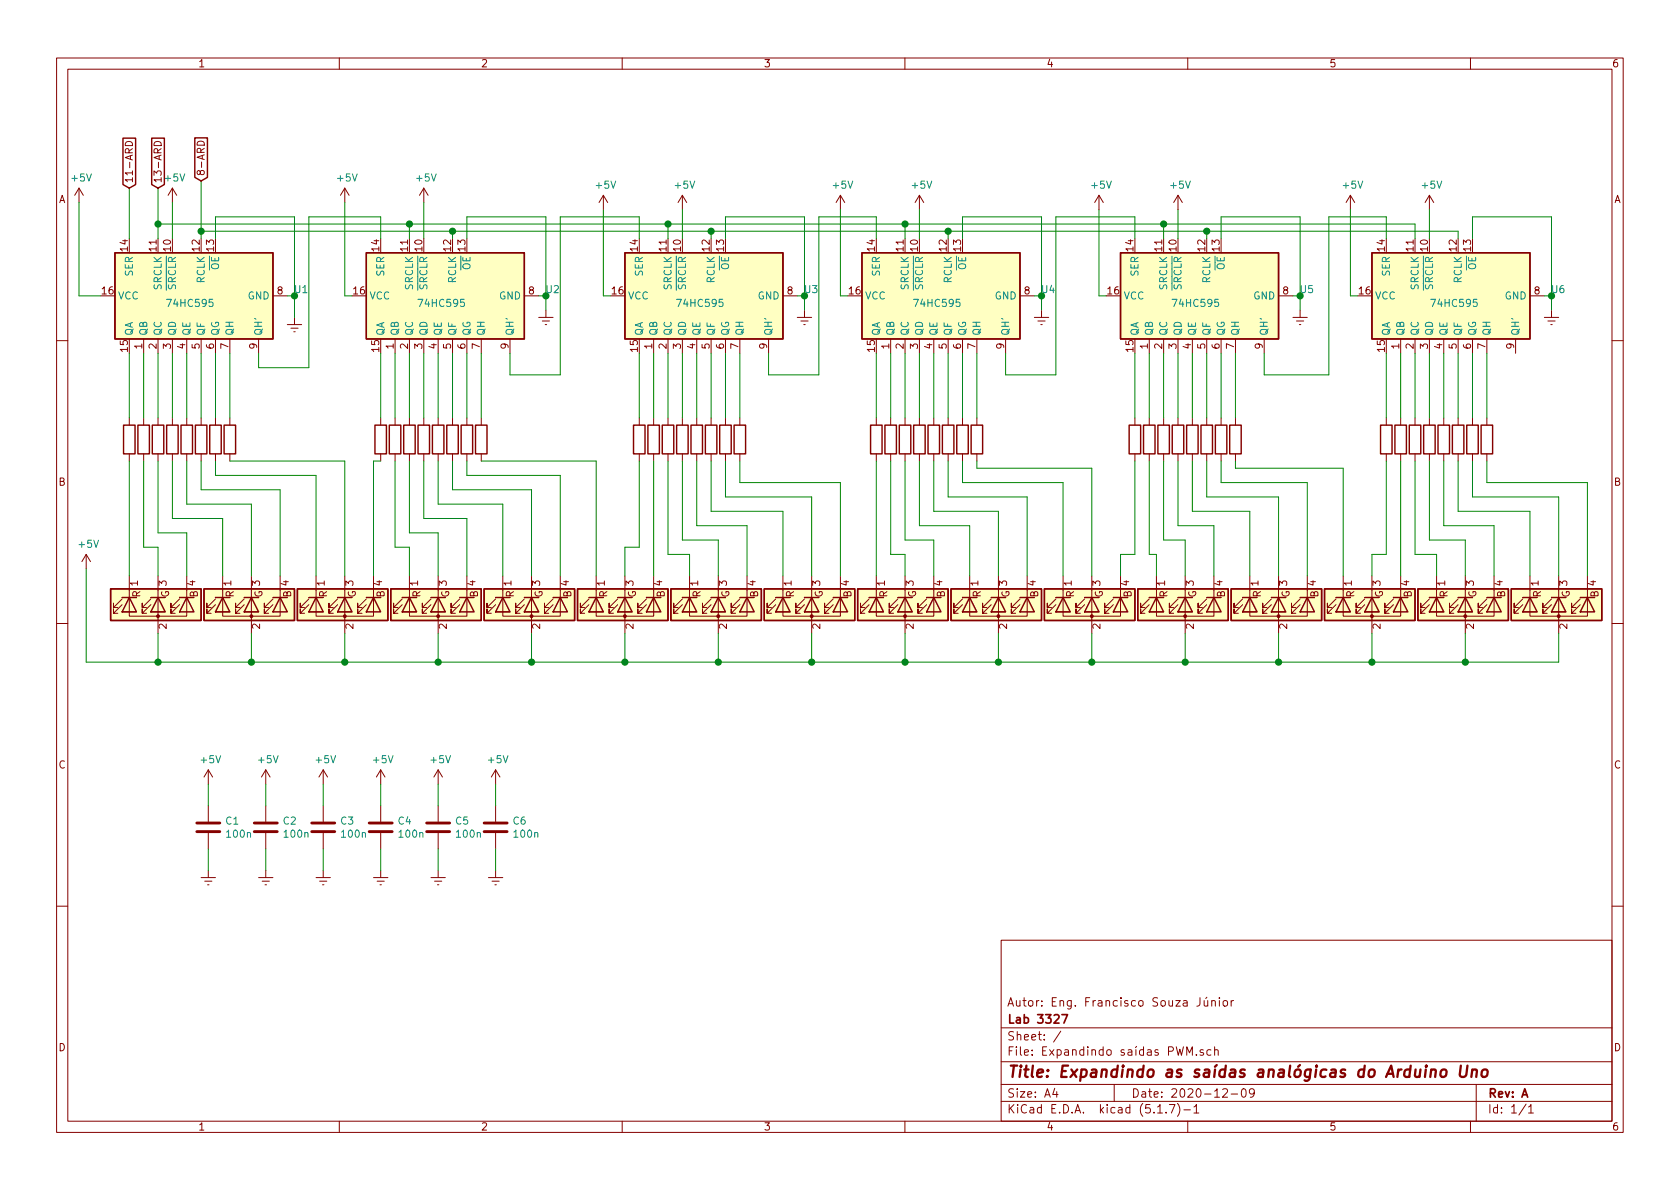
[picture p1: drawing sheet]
<svg xmlns="http://www.w3.org/2000/svg" width="297mm" height="210mm" viewBox="0 0 297 210" stroke-linecap="round" stroke-linejoin="round" font-family="sans-serif">
<g fill="none" stroke="#840000" stroke-width=".18">
<path d="M10 10.3h277v189.9h-277zM12 12.2h273v186.1h-273zM60 10.3v1.9M110 10.3v1.9M160 10.3v1.9M210 10.3v1.9M260 10.3v1.9M14 33.3l-.8 1.2M14 33.3v2.5M14 33.3l.7 1.2M22.3 25.1a.66 .66 0 0 1 .8 0 .66 .66 0 0 1 .3 .6h-1.3zM27.4 25.1a.66 .66 0 0 1 .8 0 .66 .66 0 0 1 .3 .6h-1.3z"/>
<path d="M30.5 33.3v2.5M30.5 33.3l-.8 1.2M30.5 33.3l.7 1.2M35 25.1a.67 .67 0 0 1 .8-.1 .67 .67 0 0 1 .3 .7h-1.3zM61 33.3v2.5M61 33.3l-.8 1.2M61 33.3l.7 1.2M74.9 33.3l-.7 1.2M74.9 33.3v2.5M74.9 33.3l.8 1.2M106.7 34.5l-.8 1.3M106.7 34.5v2.6"/>
<path d="M106.7 34.5l.7 1.3M120.6 34.5l-.7 1.3M120.6 34.5v2.6M120.6 34.5l.8 1.3M148.6 34.5v2.6M148.6 34.5l-.8 1.3M148.6 34.5l.8 1.3M162.6 34.5l-.8 1.3M162.6 34.5v2.6M162.6 34.5l.7 1.3M194.3 34.5l-.8 1.3M194.3 34.5v2.6"/>
<path d="M194.3 34.5l.8 1.3M208.3 34.5l-.8 1.3M208.3 34.5v2.6M208.3 34.5l.7 1.3M238.8 34.5l-.8 1.3M238.8 34.5v2.6M238.8 34.5l.7 1.3M252.7 34.5l-.7 1.3M252.7 34.5v2.6M252.7 34.5l.8 1.3M25.4 59.9v2.6M27.9 59.9v2.6"/>
<path d="M30.5 59.9v2.6M33 59.9v2.6M35.6 59.9v2.6M38.1 59.9v2.6M40.6 59.9v2.6M45.7 59.9v2.6M48.3 52.3h2.5M50.8 57.4h2.5M51.4 58h1.3M51.9 58.7h.3M52.1 56.1v1.3M69.8 59.9v2.6"/>
<path d="M72.4 59.9v2.6M74.9 59.9v2.6M77.5 59.9v2.6M80 59.9v2.6M82.5 59.9v2.6M85.1 59.9v2.6M90.2 59.9v2.6M92.7 52.3h2.5M95.2 56.1h2.6M95.9 56.8h1.3M96.4 57.4h.2M96.5 54.9v1.2"/>
<path d="M115.6 59.9v2.6M118.1 59.9v2.6M120.6 59.9v2.6M123.2 59.9v2.6M125.7 59.9v2.6M128.3 59.9v2.6M130.8 59.9v2.6M135.9 59.9v2.6M138.4 52.3h2.6M141 56.1h2.5M141.6 56.8h1.3M142.1 57.4h.3"/>
<path d="M142.2 54.9v1.2M157.5 59.9v2.6M160 59.9v2.6M162.6 59.9v2.6M165.1 59.9v2.6M167.6 59.9v2.6M170.2 59.9v2.6M172.7 59.9v2.6M177.8 59.9v2.6M180.3 52.3h2.6M182.9 56.1h2.5M183.5 56.8h1.3"/>
<path d="M184 57.4h.3M184.1 54.9v1.2M203.2 59.9v2.6M205.7 59.9v2.6M208.3 59.9v2.6M210.8 59.9v2.6M213.4 59.9v2.6M215.9 59.9v2.6M218.4 59.9v2.6M223.5 59.9v2.6M226.1 52.3h2.5M228.6 56.1h2.5"/>
<path d="M229.2 56.8h1.3M229.7 57.4h.3M229.9 54.9v1.2M247.6 59.9v2.6M250.2 59.9v2.6M252.7 59.9v2.6M255.3 59.9v2.6M257.8 59.9v2.6M260.3 59.9v2.6M262.9 59.9v2.6M268 59.9v2.6M270.5 52.3h2.5"/>
<path d="M273 56.1h2.6M273.7 56.8h1.3M274.2 57.4h.2M274.3 54.9v1.2M10 60.2h2M22.9 73.9v1.3M25.4 73.9v1.3M27.9 73.9v1.3M30.5 73.9v1.3M33 73.9v1.3M35.6 73.9v1.3M38.1 73.9v1.3"/>
<path d="M40.6 73.9v1.3M67.3 73.9v1.3M69.8 73.9v1.3M72.4 73.9v1.3M74.9 73.9v1.3M77.5 73.9v1.3M80 73.9v1.3M82.5 73.9v1.3M85.1 73.9v1.3M113 73.9v1.3M115.6 73.9v1.3M118.1 73.9v1.3"/>
<path d="M120.6 73.9v1.3M123.2 73.9v1.3M125.7 73.9v1.3M128.3 73.9v1.3M130.8 73.9v1.3M154.9 73.9v1.3M157.5 73.9v1.3M160 73.9v1.3M162.6 73.9v1.3M165.1 73.9v1.3M167.6 73.9v1.3M170.2 73.9v1.3"/>
<path d="M172.7 73.9v1.3M200.7 73.9v1.3M203.2 73.9v1.3M205.7 73.9v1.3M208.3 73.9v1.3M210.8 73.9v1.3M213.4 73.9v1.3M215.9 73.9v1.3M218.4 73.9v1.3M245.1 73.9v1.3M247.6 73.9v1.3M250.2 73.9v1.3"/>
<path d="M252.7 73.9v1.3M255.3 73.9v1.3M257.8 73.9v1.3M260.3 73.9v1.3M262.9 73.9v1.3M285 60.2h2M15.2 98l-.7 1.3M15.2 98v2.6M15.2 98l.8 1.3M22.9 80.3v1.2M25.4 80.3v1.2M27.9 80.3v1.2"/>
<path d="M30.5 80.3v1.2M33 80.3v1.2M35.6 80.3v1.2M38.1 80.3v1.2M40.6 80.3v1.2M67.3 80.3v1.2M69.8 80.3v1.2M72.4 80.3v1.2M74.9 80.3v1.2M77.5 80.3v1.2M80 80.3v1.2M82.5 80.3v1.2"/>
<path d="M85.1 80.3v1.2M113 80.3v1.2M115.6 80.3v1.2M118.1 80.3v1.2M120.6 80.3v1.2M123.2 80.3v1.2M125.7 80.3v1.2M128.3 80.3v1.2M130.8 80.3v1.2M154.9 80.3v1.2M157.5 80.3v1.2M160 80.3v1.2"/>
<path d="M162.6 80.3v1.2M165.1 80.3v1.2M167.6 80.3v1.2M170.2 80.3v1.2M172.7 80.3v1.2M200.7 80.3v1.2M203.2 80.3v1.2M205.7 80.3v1.2M208.3 80.3v1.2M210.8 80.3v1.2M213.4 80.3v1.2M215.9 80.3v1.2"/>
<path d="M218.4 80.3v1.2M245.1 80.3v1.2M247.6 80.3v1.2M250.2 80.3v1.2M252.7 80.3v1.2M255.3 80.3v1.2M257.8 80.3v1.2M260.3 80.3v1.2M262.9 80.3v1.2M10 110.3h2M21.6 108.2h2.5zM21.6 108.2h.1"/>
<path d="M21.6 105.7h2.5M21.6 105.9l-1.5 1.5v-.7v.7h.7M21.6 106.9l-1.5 1.6v-.8v.8h.7M22.9 101.8v7.2h10.1v-7.2M26.7 108.2h2.5zM26.7 108.2h.1M26.7 105.7h2.5M26.7 105.9l-1.6 1.5v-.7v.7h.8M26.7 106.9l-1.6 1.6v-.8v.8h.8M27.9 101.8v10.2M31.7 105.9l-1.5 1.5v-.7v.7h.8M31.7 106.9l-1.5 1.6v-.8v.8h.8"/>
<path d="M38.1 108.2h2.5zM38.1 108.2h.1M38.1 105.7h2.5M38.1 105.9l-1.5 1.5v-.7v.7h.7M38.1 106.9l-1.5 1.6v-.8v.8h.7M39.4 101.8v7.2h10.1v-7.2M43.2 108.2h2.5zM43.2 108.2h.1M43.2 105.7h2.5M43.2 105.9l-1.5 1.5v-.7v.7h.7M43.2 106.9l-1.5 1.6v-.8v.8h.7M44.4 101.8v10.2"/>
<path d="M48.3 105.9l-1.6 1.5v-.7v.7h.8M48.3 106.9l-1.6 1.6v-.8v.8h.8M54.6 108.2h2.5zM54.6 108.2h.1M54.6 105.7h2.5M54.6 105.9l-1.5 1.5v-.7v.7h.7M54.6 106.9l-1.5 1.6v-.8v.8h.7M55.9 101.8v7.2h10.1v-7.2M59.7 108.2h2.5zM59.7 108.2h.1M59.7 105.7h2.5M59.7 105.9l-1.5 1.5v-.7v.7h.7"/>
<path d="M59.7 106.9l-1.5 1.6v-.8v.8h.7M61 101.8v10.2M64.8 105.9l-1.6 1.5v-.7v.7h.8M64.8 106.9l-1.6 1.6v-.8v.8h.8M71.1 108.2h2.6zM71.1 108.2h.1M71.1 105.7h2.6M71.1 105.9l-1.5 1.5v-.7v.7h.8M71.1 106.9l-1.5 1.6v-.8v.8h.8M72.4 101.8v7.2h10.1v-7.2M76.2 108.2h2.5zM76.2 108.2h.1"/>
<path d="M76.2 105.7h2.5M76.2 105.9l-1.5 1.5v-.7v.7h.7M76.2 106.9l-1.5 1.6v-.8v.8h.7M77.5 101.8v10.2M81.3 105.9l-1.5 1.5v-.7v.7h.7M81.3 106.9l-1.5 1.6v-.8v.8h.7M87.6 108.2h2.6zM87.6 108.2h.1M87.6 105.7h2.6M87.6 105.9l-1.5 1.5v-.7v.7h.8M87.6 106.9l-1.5 1.6v-.8v.8h.8M88.9 101.8v7.2h10.2v-7.2"/>
<path d="M92.7 108.2h2.5zM92.7 108.2h.1M92.7 105.7h2.5M92.7 105.9l-1.5 1.5v-.7v.7h.7M92.7 106.9l-1.5 1.6v-.8v.8h.7M94 101.8v10.2M97.8 105.9l-1.5 1.5v-.7v.7h.7M97.8 106.9l-1.5 1.6v-.8v.8h.7M104.1 108.2h2.6zM104.1 108.2h.1M104.1 105.7h2.6M104.1 105.9l-1.5 1.5v-.7v.7h.8"/>
<path d="M104.1 106.9l-1.5 1.6v-.8v.8h.8M105.4 101.8v7.2h10.2v-7.2M109.2 108.2h2.6zM109.2 108.2h.1M109.2 105.7h2.6M109.2 105.9l-1.5 1.5v-.7v.7h.8M109.2 106.9l-1.5 1.6v-.8v.8h.8M110.5 101.8v10.2M114.3 105.9l-1.5 1.5v-.7v.7h.7M114.3 106.9l-1.5 1.6v-.8v.8h.7M120.6 108.2h2.6zM120.6 108.2h.1"/>
<path d="M120.6 105.7h2.6M120.6 105.9l-1.5 1.5v-.7v.7h.8M120.6 106.9l-1.5 1.6v-.8v.8h.8M121.9 101.8v7.2h10.2v-7.2M125.7 108.2h2.6zM125.7 108.2h.1M125.7 105.7h2.6M125.7 105.9l-1.5 1.5v-.7v.7h.8M125.7 106.9l-1.5 1.6v-.8v.8h.8M127 101.8v10.2M130.8 105.9l-1.5 1.5v-.7v.7h.7M130.8 106.9l-1.5 1.6v-.8v.8h.7"/>
<path d="M137.2 108.2h2.5zM137.2 108.2h.1M137.2 105.7h2.5M137.2 105.9l-1.6 1.5v-.7v.7h.8M137.2 106.9l-1.6 1.6v-.8v.8h.8M138.4 101.8v7.2h10.2v-7.2M142.2 108.2h2.6zM142.2 108.2h.1M142.2 105.7h2.6M142.2 105.9l-1.5 1.5v-.7v.7h.8M142.2 106.9l-1.5 1.6v-.8v.8h.8M143.5 101.8v10.2"/>
<path d="M147.3 105.9l-1.5 1.5v-.7v.7h.8M147.3 106.9l-1.5 1.6v-.8v.8h.8M153.7 108.2h2.5zM153.7 108.2h.1M153.7 105.7h2.5M153.7 105.9l-1.6 1.5v-.7v.7h.8M153.7 106.9l-1.6 1.6v-.8v.8h.8M154.9 101.8v7.2h10.2v-7.2M158.7 108.2h2.6zM158.7 108.2h.1M158.7 105.7h2.6M158.7 105.9l-1.5 1.5v-.7v.7h.8"/>
<path d="M158.7 106.9l-1.5 1.6v-.8v.8h.8M160 101.8v10.2M163.8 105.9l-1.5 1.5v-.7v.7h.8M163.8 106.9l-1.5 1.6v-.8v.8h.8M170.2 108.2h2.5zM170.2 108.2h.1M170.2 105.7h2.5M170.2 105.9l-1.5 1.5v-.7v.7h.7M170.2 106.9l-1.5 1.6v-.8v.8h.7M171.4 101.8v7.2h10.2v-7.2M175.3 108.2h2.5zM175.3 108.2h.1"/>
<path d="M175.3 105.7h2.5M175.3 105.9l-1.6 1.5v-.7v.7h.8M175.3 106.9l-1.6 1.6v-.8v.8h.8M176.5 101.8v10.2M180.3 105.9l-1.5 1.5v-.7v.7h.8M180.3 106.9l-1.5 1.6v-.8v.8h.8M186.7 108.2h2.5zM186.7 108.2h.1M186.7 105.7h2.5M186.7 105.9l-1.5 1.5v-.7v.7h.7M186.7 106.9l-1.5 1.6v-.8v.8h.7M188 101.8v7.2h10.1v-7.2"/>
<path d="M191.8 108.2h2.5zM191.8 108.2h.1M191.8 105.7h2.5M191.8 105.9l-1.6 1.5v-.7v.7h.8M191.8 106.9l-1.6 1.6v-.8v.8h.8M193 101.8v10.2M196.8 105.9l-1.5 1.5v-.7v.7h.8M196.8 106.9l-1.5 1.6v-.8v.8h.8M203.2 108.2h2.5zM203.2 108.2h.1M203.2 105.7h2.5M203.2 105.9l-1.5 1.5v-.7v.7h.7"/>
<path d="M203.2 106.9l-1.5 1.6v-.8v.8h.7M204.5 101.8v7.2h10.1v-7.2M208.3 108.2h2.5zM208.3 108.2h.1M208.3 105.7h2.5M208.3 105.9l-1.5 1.5v-.7v.7h.7M208.3 106.9l-1.5 1.6v-.8v.8h.7M209.5 101.8v10.2M213.4 105.9l-1.6 1.5v-.7v.7h.8M213.4 106.9l-1.6 1.6v-.8v.8h.8M219.7 108.2h2.5zM219.7 108.2h.1"/>
<path d="M219.7 105.7h2.5M219.7 105.9l-1.5 1.5v-.7v.7h.7M219.7 106.9l-1.5 1.6v-.8v.8h.7M221 101.8v7.2h10.1v-7.2M224.8 108.2h2.5zM224.8 108.2h.1M224.8 105.7h2.5M224.8 105.9l-1.5 1.5v-.7v.7h.7M224.8 106.9l-1.5 1.6v-.8v.8h.7M226.1 101.8v10.2M229.9 105.9l-1.6 1.5v-.7v.7h.8M229.9 106.9l-1.6 1.6v-.8v.8h.8"/>
<path d="M236.2 108.2h2.6zM236.2 108.2h.1M236.2 105.7h2.6M236.2 105.9l-1.5 1.5v-.7v.7h.8M236.2 106.9l-1.5 1.6v-.8v.8h.8M237.5 101.8v7.2h10.1v-7.2M241.3 108.2h2.5zM241.3 108.2h.1M241.3 105.7h2.5M241.3 105.9l-1.5 1.5v-.7v.7h.7M241.3 106.9l-1.5 1.6v-.8v.8h.7M242.6 101.8v10.2"/>
<path d="M246.4 105.9l-1.5 1.5v-.7v.7h.7M246.4 106.9l-1.5 1.6v-.8v.8h.7M252.7 108.2h2.6zM252.7 108.2h.1M252.7 105.7h2.6M252.7 105.9l-1.5 1.5v-.7v.7h.8M252.7 106.9l-1.5 1.6v-.8v.8h.8M254 101.8v7.2h10.2v-7.2M257.8 108.2h2.5zM257.8 108.2h.1M257.8 105.7h2.5M257.8 105.9l-1.5 1.5v-.7v.7h.7"/>
<path d="M257.8 106.9l-1.5 1.6v-.8v.8h.7M259.1 101.8v10.2M262.9 105.9l-1.5 1.5v-.7v.7h.7M262.9 106.9l-1.5 1.6v-.8v.8h.7M269.2 108.2h2.6zM269.2 108.2h.1M269.2 105.7h2.6M269.2 105.9l-1.5 1.5v-.7v.7h.8M269.2 106.9l-1.5 1.6v-.8v.8h.8M270.5 101.8v7.2h10.2v-7.2M274.3 108.2h2.6zM274.3 108.2h.1"/>
<path d="M274.3 105.7h2.6M274.3 105.9l-1.5 1.5v-.7v.7h.8M274.3 106.9l-1.5 1.6v-.8v.8h.8M275.6 101.8v10.2M279.4 105.9l-1.5 1.5v-.7v.7h.7M279.4 106.9l-1.5 1.6v-.8v.8h.7M285 110.3h2M36.8 136.1v2.6M36.8 136.1l-.7 1.3M36.8 136.1l.8 1.3M47 136.1v2.6M47 136.1l-.8 1.3"/>
<path d="M47 136.1l.8 1.3M57.1 136.1l-.7 1.3M57.1 136.1v2.6M57.1 136.1l.8 1.3M67.3 136.1l-.8 1.3M67.3 136.1v2.6M67.3 136.1l.8 1.3M77.5 136.1l-.8 1.3M77.5 136.1v2.6M77.5 136.1l.7 1.3M87.6 136.1l-.7 1.3M87.6 136.1v2.6"/>
<path d="M87.6 136.1l.8 1.3M35.6 155.2h2.5M36.2 155.8h1.3M36.7 156.5h.3M36.8 142.5v2.8M36.8 147.3v2.8M36.8 153.9v1.3M45.7 155.2h2.6M46.4 155.8h1.2M46.9 156.5h.2M47 142.5v2.8M47 147.3v2.8"/>
<path d="M47 153.9v1.3M55.9 155.2h2.5M56.5 155.8h1.3M57 156.5h.3M57.1 142.5v2.8M57.1 147.3v2.8M57.1 153.9v1.3M66 155.2h2.6M66.7 155.8h1.2M67.2 156.5h.2M67.3 142.5v2.8M67.3 147.3v2.8"/>
<path d="M67.3 153.9v1.3M76.2 155.2h2.5M76.8 155.8h1.3M77.3 156.5h.3M77.5 142.5v2.8M77.5 147.3v2.8M77.5 153.9v1.3M86.4 155.2h2.5M87 155.8h1.3M87.5 156.5h.3M87.6 142.5v2.8M87.6 147.3v2.8"/>
<path d="M87.6 153.9v1.3M10 160.2h2M177 166.3h108v32h-108zM212.2 176.4v1.1a.47 .47 0 0 1-.6 .4M212.9 176.9l.1 .9 .3 .1 .2-.1M213.4 176.3l-.2 .3M213.5 176.9v1M214.2 177.1l.3-.2 .3 .1 .1 .9M214.2 176.9v1M215.6 176.4v.2M215.6 176.9v1M216.3 177.1l.2-.2 .5 .2v.7l-.3 .1-.4-.1z"/>
<path d="M217.7 176.9v1M218.1 176.9l-.3 .1-.1 .2M285 160.2h2M60 198.3v1.9M110 198.3v1.9M160 198.3v1.9M177 194.8h108M177 191.8h108M177 187.8h108M177 181.8h108M186.5 192.5l-.4 1h1M186.8 193v1"/>
<path d="M187.6 182.3l-1.3 2M197 191.8v3M204.7 196.8h.8M206.2 196.7v.1M206.8 195.3h.9l-.6 1.5M208.2 195.1a1.71 1.71 0 0 1 0 2.3M209.3 196.3h1.2M209.8 186.6v-1.5l.5 1.1 .5-1.1v1.5M210 198.3v1.9M211.1 195.8l.4-.5v1.5M211.1 196.8h.9M211.5 186.5v.1"/>
<path d="M212.8 185.7a.37 .37 0 0 0-.6 .1v.2l.6 .2v.1l-.2 .3-.4-.1M214.1 185.7l-.4-.1-.3 .3 .1 .6 .2 .1 .4-.1M214.8 185.7a.37 .37 0 0 1 .6 .1v.8M214.8 185.1v1.5M216.2 192.7l.2-.2h.4l.2 .5-.9 1h.9M217.7 193.5h1.1M219.6 192.7l.4-.2a.94 .94 0 0 1 0 1.5 .82 .82 0 0 1-.4-1.3zM221.8 193.2l-.3 .3h-.3l-.3-.3v-.4l.2-.2 .4-.1 .2 .2a1.13 1.13 0 0 1-.2 1.2l-.4 .1M260 198.3v1.9M261 191.8v6.5M269.8 195.2l-1.2 2M270.3 195.8l.4-.5v1.5"/>
<path d="M270.3 196.8h.8"/>
</g>
<path d="M253 189.3a.5 .5 0 0 1 .9 .1l-.2 1M253.1 189.1l-.2 1.3M255 189.2a.51 .51 0 0 1 .8 .3l-.1 .6a.54 .54 0 0 1-.5 .4 .54 .54 0 0 1-.5-.4v-.6zM258.3 188.4l-.2 1.7 .2 .2a.66 .66 0 0 0 1-.2l.2-1.7M260.3 189.3a.5 .5 0 0 1 .8 .1l-.1 1M260.3 189.1l-.2 1.3M262.1 189.3a.53 .53 0 0 1 .5-.2 .53 .53 0 0 1 .4 .4v.6a.54 .54 0 0 1-.6 .4 .54 .54 0 0 1-.5-.4z" fill="none" stroke="#840000" stroke-width=".41"/>
<path d="M187.8 179.4h.9l-.6 1.5" fill="none" stroke="#840000" stroke-width=".3"/>
<g fill="#ffffc2" stroke="#ffffc2" stroke-width=".18">
<path d="M234.2 104.1h16v5.6h-16z"/>
<path d="M267.2 104.1h16v5.6h-16z"/>
<path d="M20.3 44.7h28v15.2h-28z"/>
<path d="M250.7 104.1h16v5.6h-16z"/>
<path d="M217.7 104.1h16v5.6h-16z"/>
<path d="M201.2 104.1h16v5.6h-16z"/>
<path d="M184.7 104.1h16v5.6h-16z"/>
<path d="M168.1 104.1h16v5.6h-16z"/>
<path d="M151.6 104.1h16v5.6h-16z"/>
<path d="M135.1 104.1h16v5.6h-16z"/>
<path d="M118.6 104.1h16v5.6h-16z"/>
<path d="M102.1 104.1h16v5.6h-16z"/>
<path d="M85.6 104.1h16v5.6h-16z"/>
<path d="M69.1 104.1h16v5.6h-16z"/>
<path d="M52.6 104.1h16v5.6h-16z"/>
<path d="M36.1 104.1h16v5.6h-16z"/>
<path d="M110.5 44.7h27.9v15.2h-27.9z"/>
<path d="M19.6 104.1h16v5.6h-16z"/>
<path d="M64.8 44.7h27.9v15.2h-27.9z"/>
<path d="M152.4 44.7h27.9v15.2h-27.9z"/>
<path d="M198.1 44.7h28v15.2h-28z"/>
<path d="M242.6 44.7h27.9v15.2h-27.9z"/>
</g>
<g fill="none" stroke="#840000" stroke-width=".25">
<path d="M21.7 24.4h2.3v8.2l-1.1 .7-1.2-.7zM26.8 24.4h2.3v8.2l-1.2 .7-1.1-.7zM34.4 24.4h2.3v7l-1.1 .6-1.2-.6zM20.3 44.7h28v15.2h-28zM64.8 44.7h27.9v15.2h-27.9zM110.5 44.7h27.9v15.2h-27.9zM152.4 44.7h27.9v15.2h-27.9zM198.1 44.7h28v15.2h-28zM242.6 44.7h27.9v15.2h-27.9zM21.8 75.2h2.1v5.1h-2.1zM24.4 75.2h2v5.1h-2zM26.9 75.2h2.1v5.1h-2.1z"/>
<path d="M29.5 75.2h2v5.1h-2zM32 75.2h2v5.1h-2zM34.5 75.2h2.1v5.1h-2.1zM37.1 75.2h2v5.1h-2zM39.6 75.2h2.1v5.1h-2.1zM66.3 75.2h2v5.1h-2zM68.8 75.2h2.1v5.1h-2.1zM71.4 75.2h2v5.1h-2zM73.9 75.2h2v5.1h-2zM76.5 75.2h2v5.1h-2zM79 75.2h2v5.1h-2zM81.5 75.2h2.1v5.1h-2.1z"/>
<path d="M84.1 75.2h2v5.1h-2zM112 75.2h2v5.1h-2zM114.6 75.2h2v5.1h-2zM117.1 75.2h2v5.1h-2zM119.6 75.2h2.1v5.1h-2.1zM122.2 75.2h2v5.1h-2zM124.7 75.2h2v5.1h-2zM127.3 75.2h2v5.1h-2zM129.8 75.2h2v5.1h-2zM153.9 75.2h2.1v5.1h-2.1zM156.5 75.2h2v5.1h-2zM159 75.2h2v5.1h-2z"/>
<path d="M161.5 75.2h2.1v5.1h-2.1zM164.1 75.2h2v5.1h-2zM166.6 75.2h2.1v5.1h-2.1zM169.2 75.2h2v5.1h-2zM171.7 75.2h2v5.1h-2zM199.6 75.2h2.1v5.1h-2.1zM202.2 75.2h2v5.1h-2zM204.7 75.2h2.1v5.1h-2.1zM207.3 75.2h2v5.1h-2zM209.8 75.2h2v5.1h-2zM212.3 75.2h2.1v5.1h-2.1zM214.9 75.2h2v5.1h-2z"/>
<path d="M217.4 75.2h2.1v5.1h-2.1zM244.1 75.2h2v5.1h-2zM246.6 75.2h2.1v5.1h-2.1zM249.2 75.2h2v5.1h-2zM251.7 75.2h2v5.1h-2zM254.3 75.2h2v5.1h-2zM256.8 75.2h2v5.1h-2zM259.3 75.2h2.1v5.1h-2.1zM261.9 75.2h2v5.1h-2zM19.6 104.1h16v5.6h-16zM21.6 105.7h2.5M22.9 105.7l1.2 2.5h-2.5z"/>
<path d="M26.7 105.7h2.5M27.9 105.7l1.3 2.5h-2.5zM31.7 105.7h2.6M33 105.7l1.3 2.5h-2.6zM36.1 104.1h16v5.6h-16zM38.1 105.7h2.5M39.4 105.7l1.2 2.5h-2.5zM43.2 105.7h2.5M44.4 105.7l1.3 2.5h-2.5zM48.3 105.7h2.5M49.5 105.7l1.3 2.5h-2.5zM52.6 104.1h16v5.6h-16z"/>
<path d="M54.6 105.7h2.5M55.9 105.7l1.2 2.5h-2.5zM59.7 105.7h2.5M61 105.7l1.2 2.5h-2.5zM64.8 105.7h2.5M66 105.7l1.3 2.5h-2.5zM69.1 104.1h16v5.6h-16zM71.1 105.7h2.6M72.4 105.7l1.3 2.5h-2.6zM76.2 105.7h2.5M77.5 105.7l1.2 2.5h-2.5zM81.3 105.7h2.5"/>
<path d="M82.5 105.7l1.3 2.5h-2.5zM85.6 104.1h16v5.6h-16zM87.6 105.7h2.6M88.9 105.7l1.3 2.5h-2.6zM92.7 105.7h2.5M94 105.7l1.2 2.5h-2.5zM97.8 105.7h2.5M99.1 105.7l1.2 2.5h-2.5zM102.1 104.1h16v5.6h-16zM104.1 105.7h2.6M105.4 105.7l1.3 2.5h-2.6zM109.2 105.7h2.6"/>
<path d="M110.5 105.7l1.3 2.5h-2.6zM114.3 105.7h2.5M115.6 105.7l1.2 2.5h-2.5zM118.6 104.1h16v5.6h-16zM120.6 105.7h2.6M121.9 105.7l1.3 2.5h-2.6zM125.7 105.7h2.6M127 105.7l1.3 2.5h-2.6zM130.8 105.7h2.5M132.1 105.7l1.2 2.5h-2.5zM135.1 104.1h16v5.6h-16zM137.2 105.7h2.5"/>
<path d="M138.4 105.7l1.3 2.5h-2.5zM142.2 105.7h2.6M143.5 105.7l1.3 2.5h-2.6zM147.3 105.7h2.6M148.6 105.7l1.3 2.5h-2.6zM151.6 104.1h16v5.6h-16zM153.7 105.7h2.5M154.9 105.7l1.3 2.5h-2.5zM158.7 105.7h2.6M160 105.7l1.3 2.5h-2.6zM163.8 105.7h2.6M165.1 105.7l1.3 2.5h-2.6z"/>
<path d="M168.1 104.1h16v5.6h-16zM170.2 105.7h2.5M171.4 105.7l1.3 2.5h-2.5zM175.3 105.7h2.5M176.5 105.7l1.3 2.5h-2.5zM180.3 105.7h2.6M181.6 105.7l1.3 2.5h-2.6zM184.7 104.1h16v5.6h-16zM186.7 105.7h2.5M188 105.7l1.2 2.5h-2.5zM191.8 105.7h2.5M193 105.7l1.3 2.5h-2.5z"/>
<path d="M196.8 105.7h2.6M198.1 105.7l1.3 2.5h-2.6zM201.2 104.1h16v5.6h-16zM203.2 105.7h2.5M204.5 105.7l1.2 2.5h-2.5zM208.3 105.7h2.5M209.5 105.7l1.3 2.5h-2.5zM213.4 105.7h2.5M214.6 105.7l1.3 2.5h-2.5zM217.7 104.1h16v5.6h-16zM219.7 105.7h2.5M221 105.7l1.2 2.5h-2.5z"/>
<path d="M224.8 105.7h2.5M226.1 105.7l1.2 2.5h-2.5zM229.9 105.7h2.5M231.1 105.7l1.3 2.5h-2.5zM234.2 104.1h16v5.6h-16zM236.2 105.7h2.6M237.5 105.7l1.3 2.5h-2.6zM241.3 105.7h2.5M242.6 105.7l1.2 2.5h-2.5zM246.4 105.7h2.5M247.6 105.7l1.3 2.5h-2.5zM250.7 104.1h16v5.6h-16z"/>
<path d="M252.7 105.7h2.6M254 105.7l1.3 2.5h-2.6zM257.8 105.7h2.5M259.1 105.7l1.2 2.5h-2.5zM262.9 105.7h2.5M264.2 105.7l1.2 2.5h-2.5zM267.2 104.1h16v5.6h-16zM269.2 105.7h2.6M270.5 105.7l1.3 2.5h-2.6zM274.3 105.7h2.6M275.6 105.7l1.3 2.5h-2.6zM279.4 105.7h2.5"/>
<path d="M280.7 105.7l1.2 2.5h-2.5z"/>
</g>
<g fill="#840000" stroke="#840000" stroke-width=".18">
<circle cx="242.6" cy="109" r=".25"/>
<circle cx="275.6" cy="109" r=".25"/>
<circle cx="259.1" cy="109" r=".25"/>
<circle cx="226.1" cy="109" r=".25"/>
<circle cx="209.5" cy="109" r=".25"/>
<circle cx="193" cy="109" r=".25"/>
<circle cx="176.5" cy="109" r=".25"/>
<circle cx="160" cy="109" r=".25"/>
<circle cx="143.5" cy="109" r=".25"/>
<circle cx="127" cy="109" r=".25"/>
<circle cx="110.5" cy="109" r=".25"/>
<circle cx="94" cy="109" r=".25"/>
<circle cx="77.5" cy="109" r=".25"/>
<circle cx="61" cy="109" r=".25"/>
<circle cx="44.4" cy="109" r=".25"/>
<circle cx="27.9" cy="109" r=".25"/>
</g>
<path d="M34.8 147.1h4.1M34.8 145.5h4.1M45 147.1h4M45 145.5h4M55.1 147.1h4.1M55.1 145.5h4.1M65.3 147.1h4M65.3 145.5h4M75.4 147.1h4.1M75.4 145.5h4.1M85.6 147.1h4.1M85.6 145.5h4.1" fill="none" stroke="#840000" stroke-width=".51"/>
<g fill="none" stroke="#008400" stroke-width=".18">
<path d="M14 35.8v16.5h3.8M22.9 33.3v8.9M27.9 33.3v8.9M27.9 39.6h222.3v2.6M30.5 35.8v6.4M35.6 32v10.2M61 35.8v16.5h1.2M72.4 39.6v2.6M74.9 35.8v6.4M106.7 37.1v15.2h1.2M118.1 39.6v2.6M120.6 37.1v5.1"/>
<path d="M148.6 37.1v15.2h1.3M160 39.6v2.6M162.6 37.1v5.1M194.3 37.1v15.2h1.3M205.7 39.6v2.6M208.3 37.1v5.1M238.8 37.1v15.2h1.2M252.7 37.1v5.1M35.6 40.9h222.2v1.3M38.1 42.2v-3.9h14v17.8M50.8 52.3h1.3M67.3 42.2v-3.9h-12.7v26.7h-8.9v-2.5"/>
<path d="M80 40.9v1.3M82.5 42.2v-3.9h14v16.6M95.2 52.3h1.3M113 42.2v-3.9h-13.9v28h-8.9v-3.8M125.7 40.9v1.3M128.3 42.2v-3.9h13.9v16.6M141 52.3h1.2M154.9 42.2v-3.9h-10.1v28h-8.9v-3.8M167.6 40.9v1.3M170.2 42.2v-3.9h13.9v16.6M182.9 52.3h1.2M200.7 42.2v-3.9h-14v28h-8.9v-3.8"/>
<path d="M213.4 40.9v1.3M215.9 42.2v-3.9h14v16.6M228.6 52.3h1.3M245.1 42.2v-3.9h-10.2v28h-11.4v-3.8M260.3 42.2v-3.9h14v16.6M273 52.3h1.3M22.9 62.5v11.4M25.4 62.5v11.4M27.9 62.5v11.4M30.5 62.5v11.4M33 62.5v11.4M35.6 62.5v11.4"/>
<path d="M38.1 62.5v11.4M40.6 62.5v11.4M67.3 62.5v11.4M69.8 62.5v11.4M72.4 62.5v11.4M74.9 62.5v11.4M77.5 62.5v11.4M80 62.5v11.4M82.5 62.5v11.4M85.1 62.5v11.4M113 62.5v11.4M115.6 62.5v11.4"/>
<path d="M118.1 62.5v11.4M120.6 62.5v11.4M123.2 62.5v11.4M125.7 62.5v11.4M128.3 62.5v11.4M130.8 62.5v11.4M154.9 62.5v11.4M157.5 62.5v11.4M160 62.5v11.4M162.6 62.5v11.4M165.1 62.5v11.4M167.6 62.5v11.4"/>
<path d="M170.2 62.5v11.4M172.7 62.5v11.4M200.7 62.5v11.4M203.2 62.5v11.4M205.7 62.5v11.4M208.3 62.5v11.4M210.8 62.5v11.4M213.4 62.5v11.4M215.9 62.5v11.4M218.4 62.5v11.4M245.1 62.5v11.4M247.6 62.5v11.4"/>
<path d="M250.2 62.5v11.4M252.7 62.5v11.4M255.3 62.5v11.4M257.8 62.5v11.4M260.3 62.5v11.4M262.9 62.5v11.4M22.9 81.5v20.3M25.4 81.5v15.3h2.5v5M27.9 81.5v12.7h5.1v7.6M30.5 81.5v10.2h8.9v10.1M33 81.5v7.6h11.4v12.7M35.6 81.5v5.1h13.9v15.2"/>
<path d="M38.1 81.5v2.6h17.8v17.7M40.6 81.5h20.4v20.3M67.3 81.5h-1.3v20.3M69.8 81.5v15.3h2.6v5M72.4 81.5v12.7h5.1v7.6M74.9 81.5v10.2h7.6v10.1M77.5 81.5v7.6h11.4v12.7M80 81.5v5.1h14v15.2M82.5 81.5v2.6h16.6v17.7M85.1 81.5h20.3v20.3M113 81.5v15.3h-2.5v5M115.6 81.5v20.3"/>
<path d="M118.1 81.5v16.5h3.8v3.8M120.6 81.5v14h6.4v6.3M123.2 81.5v11.5h8.9v8.8M125.7 81.5v8.9h12.7v11.4M128.3 81.5v6.4h15.2v13.9M130.8 81.5v3.8h17.8v16.5M154.9 81.5v20.3M157.5 81.5v16.5h2.5v3.8M160 81.5v14h5.1v6.3M162.6 81.5v11.5h8.8v8.8M165.1 81.5v8.9h11.4v11.4M167.6 81.5v6.4h14v13.9"/>
<path d="M170.2 81.5v3.8h17.8v16.5M172.7 81.5v1.3h20.3v19M200.7 81.5v16.5h-2.6v3.8M203.2 81.5v16.5h1.3v3.8M205.7 81.5v14h3.8v6.3M208.3 81.5v11.5h6.3v8.8M210.8 81.5v8.9h10.2v11.4M213.4 81.5v6.4h12.7v13.9M215.9 81.5v3.8h15.2v16.5M218.4 81.5v1.3h19.1v19M245.1 81.5v16.5h-2.5v3.8M247.6 81.5v20.3"/>
<path d="M250.2 81.5v16.5h3.8v3.8M252.7 81.5v14h6.4v6.3M255.3 81.5v11.5h8.9v8.8M257.8 81.5v8.9h12.7v11.4M260.3 81.5v6.4h15.3v13.9M262.9 81.5v3.8h17.8v16.5M15.2 100.6v16.5h260.4v-5.1M27.9 112v5.1M44.4 112v5.1M61 112v5.1M77.5 112v5.1M94 112v5.1"/>
<path d="M110.5 112v5.1M127 112v5.1M143.5 112v5.1M160 112v5.1M176.5 112v5.1M193 112v5.1M209.5 112v5.1M226.1 112v5.1M242.6 112v5.1M259.1 112v5.1M36.8 138.7v3.8M47 138.7v3.8"/>
<path d="M57.1 138.7v3.8M67.3 138.7v3.8M77.5 138.7v3.8M87.6 138.7v3.8M36.8 150.1v3.8M47 150.1v3.8M57.1 150.1v3.8M67.3 150.1v3.8M77.5 150.1v3.8M87.6 150.1v3.8"/>
</g>
<g fill="#008400" stroke="#008400" stroke-width=".25">
<circle cx="96.5" cy="52.3" r=".51"/>
<circle cx="72.4" cy="39.6" r=".51"/>
<circle cx="229.9" cy="52.3" r=".51"/>
<circle cx="125.7" cy="40.9" r=".51"/>
<circle cx="61" cy="117.1" r=".51"/>
<circle cx="127" cy="117.1" r=".51"/>
<circle cx="142.2" cy="52.3" r=".51"/>
<circle cx="80" cy="40.9" r=".51"/>
<circle cx="242.6" cy="117.1" r=".51"/>
<circle cx="110.5" cy="117.1" r=".51"/>
<circle cx="184.2" cy="52.3" r=".51"/>
<circle cx="274.3" cy="52.3" r=".51"/>
<circle cx="77.5" cy="117.1" r=".51"/>
<circle cx="226.1" cy="117.1" r=".51"/>
<circle cx="94" cy="117.1" r=".51"/>
<circle cx="167.6" cy="40.9" r=".51"/>
<circle cx="143.5" cy="117.1" r=".51"/>
<circle cx="209.6" cy="117.1" r=".51"/>
<circle cx="213.4" cy="40.9" r=".51"/>
<circle cx="259.1" cy="117.1" r=".51"/>
<circle cx="160" cy="117.1" r=".51"/>
<circle cx="44.5" cy="117.1" r=".51"/>
<circle cx="52.1" cy="52.3" r=".51"/>
<circle cx="176.5" cy="117.1" r=".51"/>
<circle cx="205.7" cy="39.6" r=".51"/>
<circle cx="27.9" cy="117.1" r=".51"/>
<circle cx="160" cy="39.6" r=".51"/>
<circle cx="193" cy="117.1" r=".51"/>
<circle cx="118.1" cy="39.6" r=".51"/>
<circle cx="27.9" cy="39.6" r=".51"/>
<circle cx="35.6" cy="40.9" r=".51"/>
</g>
<text font-size="2.8" fill="#840000" x="178" y="190.5">Title: Expandindo as saídas analógicas do Arduino Uno</text>
<g font-size="2.1" fill="#840000">
<text x="178" y="178">Autor: Eng. Francisco Souza Júnior</text>
<text x="178" y="184">Sheet: /</text>
<text x="178" y="181">Lab 3327</text>
<text x="178" y="186.7">File: Expandindo saídas PWM.sch</text>
<text x="178" y="196.9">KiCad E.D.A. kicad (5.1.7)-1</text>
<text x="178" y="194.1">Size: A4</text>
<text x="200" y="194.1">Date: 2020-12-09</text>
<text x="263" y="194.1">Rev: A</text>
<text x="263" y="196.9">Id: 1/1</text>
</g>
<g font-size="1.8" fill="#840000">
<text x="35" y="11.9">1</text>
<text x="85" y="11.9">2</text>
<text x="135" y="11.9">3</text>
<text x="185" y="11.9">4</text>
<text x="235" y="11.9">5</text>
<text x="285" y="11.9">6</text>
<text x="10.4" y="35.9">A</text>
<text x="23.5" y="32.5" transform="rotate(-90 23.5 32.5)">11-ARD</text>
<text x="28.6" y="32.5" transform="rotate(-90 28.6 32.5)">13-ARD</text>
<text x="36.2" y="31.2" transform="rotate(-90 36.2 31.2)">8-ARD</text>
<text x="285.4" y="35.9">A</text>
<text x="22.6" y="44.4" transform="rotate(-90 22.6 44.4)">14</text>
<text x="27.7" y="44.4" transform="rotate(-90 27.7 44.4)">11</text>
<text x="30.2" y="44.4" transform="rotate(-90 30.2 44.4)">10</text>
<text x="35.3" y="44.4" transform="rotate(-90 35.3 44.4)">12</text>
<text x="37.8" y="44.4" transform="rotate(-90 37.8 44.4)">13</text>
<text x="67.1" y="44.4" transform="rotate(-90 67.1 44.4)">14</text>
<text x="72.1" y="44.4" transform="rotate(-90 72.1 44.4)">11</text>
<text x="74.7" y="44.4" transform="rotate(-90 74.7 44.4)">10</text>
<text x="79.8" y="44.4" transform="rotate(-90 79.8 44.4)">12</text>
<text x="82.3" y="44.4" transform="rotate(-90 82.3 44.4)">13</text>
<text x="112.8" y="44.4" transform="rotate(-90 112.8 44.4)">14</text>
<text x="117.9" y="44.4" transform="rotate(-90 117.9 44.4)">11</text>
<text x="120.4" y="44.4" transform="rotate(-90 120.4 44.4)">10</text>
<text x="125.5" y="44.4" transform="rotate(-90 125.5 44.4)">12</text>
<text x="128" y="44.4" transform="rotate(-90 128 44.4)">13</text>
<text x="154.7" y="44.4" transform="rotate(-90 154.7 44.4)">14</text>
<text x="159.8" y="44.4" transform="rotate(-90 159.8 44.4)">11</text>
<text x="162.3" y="44.4" transform="rotate(-90 162.3 44.4)">10</text>
<text x="167.4" y="44.4" transform="rotate(-90 167.4 44.4)">12</text>
<text x="169.9" y="44.4" transform="rotate(-90 169.9 44.4)">13</text>
<text x="200.4" y="44.4" transform="rotate(-90 200.4 44.4)">14</text>
<text x="205.5" y="44.4" transform="rotate(-90 205.5 44.4)">11</text>
<text x="208" y="44.4" transform="rotate(-90 208 44.4)">10</text>
<text x="213.1" y="44.4" transform="rotate(-90 213.1 44.4)">12</text>
<text x="215.6" y="44.4" transform="rotate(-90 215.6 44.4)">13</text>
<text x="244.9" y="44.4" transform="rotate(-90 244.9 44.4)">14</text>
<text x="249.9" y="44.4" transform="rotate(-90 249.9 44.4)">11</text>
<text x="252.5" y="44.4" transform="rotate(-90 252.5 44.4)">10</text>
<text x="257.6" y="44.4" transform="rotate(-90 257.6 44.4)">12</text>
<text x="260.1" y="44.4" transform="rotate(-90 260.1 44.4)">13</text>
<text x="18.1" y="52.1">16</text>
<text x="49" y="52.1">8</text>
<text x="62.5" y="52.1">16</text>
<text x="93.5" y="52.1">8</text>
<text x="108.3" y="52.1">16</text>
<text x="139.2" y="52.1">8</text>
<text x="150.2" y="52.1">16</text>
<text x="181.1" y="52.1">8</text>
<text x="195.9" y="52.1">16</text>
<text x="226.8" y="52.1">8</text>
<text x="240.3" y="52.1">16</text>
<text x="271.3" y="52.1">8</text>
<text x="22.6" y="62.2" transform="rotate(-90 22.6 62.2)">15</text>
<text x="25.1" y="61.7" transform="rotate(-90 25.1 61.7)">1</text>
<text x="27.7" y="61.7" transform="rotate(-90 27.7 61.7)">2</text>
<text x="30.2" y="61.7" transform="rotate(-90 30.2 61.7)">3</text>
<text x="32.8" y="61.7" transform="rotate(-90 32.8 61.7)">4</text>
<text x="35.3" y="61.7" transform="rotate(-90 35.3 61.7)">5</text>
<text x="37.8" y="61.7" transform="rotate(-90 37.8 61.7)">6</text>
<text x="40.4" y="61.7" transform="rotate(-90 40.4 61.7)">7</text>
<text x="45.5" y="61.7" transform="rotate(-90 45.5 61.7)">9</text>
<text x="67.1" y="62.2" transform="rotate(-90 67.1 62.2)">15</text>
<text x="69.6" y="61.7" transform="rotate(-90 69.6 61.7)">1</text>
<text x="72.1" y="61.7" transform="rotate(-90 72.1 61.7)">2</text>
<text x="74.7" y="61.7" transform="rotate(-90 74.7 61.7)">3</text>
<text x="77.2" y="61.7" transform="rotate(-90 77.2 61.7)">4</text>
<text x="79.8" y="61.7" transform="rotate(-90 79.8 61.7)">5</text>
<text x="82.3" y="61.7" transform="rotate(-90 82.3 61.7)">6</text>
<text x="84.8" y="61.7" transform="rotate(-90 84.8 61.7)">7</text>
<text x="89.9" y="61.7" transform="rotate(-90 89.9 61.7)">9</text>
<text x="112.8" y="62.2" transform="rotate(-90 112.8 62.2)">15</text>
<text x="115.3" y="61.7" transform="rotate(-90 115.3 61.7)">1</text>
<text x="117.9" y="61.7" transform="rotate(-90 117.9 61.7)">2</text>
<text x="120.4" y="61.7" transform="rotate(-90 120.4 61.7)">3</text>
<text x="122.9" y="61.7" transform="rotate(-90 122.9 61.7)">4</text>
<text x="125.5" y="61.7" transform="rotate(-90 125.5 61.7)">5</text>
<text x="128" y="61.7" transform="rotate(-90 128 61.7)">6</text>
<text x="130.6" y="61.7" transform="rotate(-90 130.6 61.7)">7</text>
<text x="135.6" y="61.7" transform="rotate(-90 135.6 61.7)">9</text>
<text x="154.7" y="62.2" transform="rotate(-90 154.7 62.2)">15</text>
<text x="157.2" y="61.7" transform="rotate(-90 157.2 61.7)">1</text>
<text x="159.8" y="61.7" transform="rotate(-90 159.8 61.7)">2</text>
<text x="162.3" y="61.7" transform="rotate(-90 162.3 61.7)">3</text>
<text x="164.8" y="61.7" transform="rotate(-90 164.8 61.7)">4</text>
<text x="167.4" y="61.7" transform="rotate(-90 167.4 61.7)">5</text>
<text x="169.9" y="61.7" transform="rotate(-90 169.9 61.7)">6</text>
<text x="172.5" y="61.7" transform="rotate(-90 172.5 61.7)">7</text>
<text x="177.5" y="61.7" transform="rotate(-90 177.5 61.7)">9</text>
<text x="200.4" y="62.2" transform="rotate(-90 200.4 62.2)">15</text>
<text x="202.9" y="61.7" transform="rotate(-90 202.9 61.7)">1</text>
<text x="205.5" y="61.7" transform="rotate(-90 205.5 61.7)">2</text>
<text x="208" y="61.7" transform="rotate(-90 208 61.7)">3</text>
<text x="210.6" y="61.7" transform="rotate(-90 210.6 61.7)">4</text>
<text x="213.1" y="61.7" transform="rotate(-90 213.1 61.7)">5</text>
<text x="215.6" y="61.7" transform="rotate(-90 215.6 61.7)">6</text>
<text x="218.2" y="61.7" transform="rotate(-90 218.2 61.7)">7</text>
<text x="223.3" y="61.7" transform="rotate(-90 223.3 61.7)">9</text>
<text x="244.9" y="62.2" transform="rotate(-90 244.9 62.2)">15</text>
<text x="247.4" y="61.7" transform="rotate(-90 247.4 61.7)">1</text>
<text x="249.9" y="61.7" transform="rotate(-90 249.9 61.7)">2</text>
<text x="252.5" y="61.7" transform="rotate(-90 252.5 61.7)">3</text>
<text x="255" y="61.7" transform="rotate(-90 255 61.7)">4</text>
<text x="257.6" y="61.7" transform="rotate(-90 257.6 61.7)">5</text>
<text x="260.1" y="61.7" transform="rotate(-90 260.1 61.7)">6</text>
<text x="262.6" y="61.7" transform="rotate(-90 262.6 61.7)">7</text>
<text x="267.7" y="61.7" transform="rotate(-90 267.7 61.7)">9</text>
<text x="10.4" y="85.9">B</text>
<text x="285.4" y="85.9">B</text>
<text x="24.4" y="103.6" transform="rotate(-90 24.4 103.6)">1</text>
<text x="24.8" y="105.7" transform="rotate(-90 24.8 105.7)">R</text>
<text x="29.5" y="103.6" transform="rotate(-90 29.5 103.6)">3</text>
<text x="29.9" y="105.7" transform="rotate(-90 29.9 105.7)">G</text>
<text x="34.5" y="103.6" transform="rotate(-90 34.5 103.6)">4</text>
<text x="35" y="105.7" transform="rotate(-90 35 105.7)">B</text>
<text x="40.9" y="103.6" transform="rotate(-90 40.9 103.6)">1</text>
<text x="41.3" y="105.7" transform="rotate(-90 41.3 105.7)">R</text>
<text x="46" y="103.6" transform="rotate(-90 46 103.6)">3</text>
<text x="46.4" y="105.7" transform="rotate(-90 46.4 105.7)">G</text>
<text x="51.1" y="103.6" transform="rotate(-90 51.1 103.6)">4</text>
<text x="51.5" y="105.7" transform="rotate(-90 51.5 105.7)">B</text>
<text x="57.4" y="103.6" transform="rotate(-90 57.4 103.6)">1</text>
<text x="57.8" y="105.7" transform="rotate(-90 57.8 105.7)">R</text>
<text x="62.5" y="103.6" transform="rotate(-90 62.5 103.6)">3</text>
<text x="62.9" y="105.7" transform="rotate(-90 62.9 105.7)">G</text>
<text x="67.6" y="103.6" transform="rotate(-90 67.6 103.6)">4</text>
<text x="68" y="105.7" transform="rotate(-90 68 105.7)">B</text>
<text x="73.9" y="103.6" transform="rotate(-90 73.9 103.6)">1</text>
<text x="74.3" y="105.7" transform="rotate(-90 74.3 105.7)">R</text>
<text x="79" y="103.6" transform="rotate(-90 79 103.6)">3</text>
<text x="79.4" y="105.7" transform="rotate(-90 79.4 105.7)">G</text>
<text x="84.1" y="103.6" transform="rotate(-90 84.1 103.6)">4</text>
<text x="84.5" y="105.7" transform="rotate(-90 84.5 105.7)">B</text>
<text x="90.4" y="103.6" transform="rotate(-90 90.4 103.6)">1</text>
<text x="90.9" y="105.7" transform="rotate(-90 90.9 105.7)">R</text>
<text x="95.5" y="103.6" transform="rotate(-90 95.5 103.6)">3</text>
<text x="95.9" y="105.7" transform="rotate(-90 95.9 105.7)">G</text>
<text x="100.6" y="103.6" transform="rotate(-90 100.6 103.6)">4</text>
<text x="101" y="105.7" transform="rotate(-90 101 105.7)">B</text>
<text x="106.9" y="103.6" transform="rotate(-90 106.9 103.6)">1</text>
<text x="107.4" y="105.7" transform="rotate(-90 107.4 105.7)">R</text>
<text x="112" y="103.6" transform="rotate(-90 112 103.6)">3</text>
<text x="112.4" y="105.7" transform="rotate(-90 112.4 105.7)">G</text>
<text x="117.1" y="103.6" transform="rotate(-90 117.1 103.6)">4</text>
<text x="117.5" y="105.7" transform="rotate(-90 117.5 105.7)">B</text>
<text x="123.4" y="103.6" transform="rotate(-90 123.4 103.6)">1</text>
<text x="123.9" y="105.7" transform="rotate(-90 123.9 105.7)">R</text>
<text x="128.5" y="103.6" transform="rotate(-90 128.5 103.6)">3</text>
<text x="129" y="105.7" transform="rotate(-90 129 105.7)">G</text>
<text x="133.6" y="103.6" transform="rotate(-90 133.6 103.6)">4</text>
<text x="134" y="105.7" transform="rotate(-90 134 105.7)">B</text>
<text x="140" y="103.6" transform="rotate(-90 140 103.6)">1</text>
<text x="140.4" y="105.7" transform="rotate(-90 140.4 105.7)">R</text>
<text x="145" y="103.6" transform="rotate(-90 145 103.6)">3</text>
<text x="145.5" y="105.7" transform="rotate(-90 145.5 105.7)">G</text>
<text x="150.1" y="103.6" transform="rotate(-90 150.1 103.6)">4</text>
<text x="150.5" y="105.7" transform="rotate(-90 150.5 105.7)">B</text>
<text x="156.5" y="103.6" transform="rotate(-90 156.5 103.6)">1</text>
<text x="156.9" y="105.7" transform="rotate(-90 156.9 105.7)">R</text>
<text x="161.5" y="103.6" transform="rotate(-90 161.5 103.6)">3</text>
<text x="162" y="105.7" transform="rotate(-90 162 105.7)">G</text>
<text x="166.6" y="103.6" transform="rotate(-90 166.6 103.6)">4</text>
<text x="167.1" y="105.7" transform="rotate(-90 167.1 105.7)">B</text>
<text x="173" y="103.6" transform="rotate(-90 173 103.6)">1</text>
<text x="173.4" y="105.7" transform="rotate(-90 173.4 105.7)">R</text>
<text x="178.1" y="103.6" transform="rotate(-90 178.1 103.6)">3</text>
<text x="178.5" y="105.7" transform="rotate(-90 178.5 105.7)">G</text>
<text x="183.1" y="103.6" transform="rotate(-90 183.1 103.6)">4</text>
<text x="183.6" y="105.7" transform="rotate(-90 183.6 105.7)">B</text>
<text x="189.5" y="103.6" transform="rotate(-90 189.5 103.6)">1</text>
<text x="189.9" y="105.7" transform="rotate(-90 189.9 105.7)">R</text>
<text x="194.6" y="103.6" transform="rotate(-90 194.6 103.6)">3</text>
<text x="195" y="105.7" transform="rotate(-90 195 105.7)">G</text>
<text x="199.6" y="103.6" transform="rotate(-90 199.6 103.6)">4</text>
<text x="200.1" y="105.7" transform="rotate(-90 200.1 105.7)">B</text>
<text x="206" y="103.6" transform="rotate(-90 206 103.6)">1</text>
<text x="206.4" y="105.7" transform="rotate(-90 206.4 105.7)">R</text>
<text x="211.1" y="103.6" transform="rotate(-90 211.1 103.6)">3</text>
<text x="211.5" y="105.7" transform="rotate(-90 211.5 105.7)">G</text>
<text x="216.2" y="103.6" transform="rotate(-90 216.2 103.6)">4</text>
<text x="216.6" y="105.7" transform="rotate(-90 216.6 105.7)">B</text>
<text x="222.5" y="103.6" transform="rotate(-90 222.5 103.6)">1</text>
<text x="222.9" y="105.7" transform="rotate(-90 222.9 105.7)">R</text>
<text x="227.6" y="103.6" transform="rotate(-90 227.6 103.6)">3</text>
<text x="228" y="105.7" transform="rotate(-90 228 105.7)">G</text>
<text x="232.7" y="103.6" transform="rotate(-90 232.7 103.6)">4</text>
<text x="233.1" y="105.7" transform="rotate(-90 233.1 105.7)">B</text>
<text x="239" y="103.6" transform="rotate(-90 239 103.6)">1</text>
<text x="239.4" y="105.7" transform="rotate(-90 239.4 105.7)">R</text>
<text x="244.1" y="103.6" transform="rotate(-90 244.1 103.6)">3</text>
<text x="244.5" y="105.7" transform="rotate(-90 244.5 105.7)">G</text>
<text x="249.2" y="103.6" transform="rotate(-90 249.2 103.6)">4</text>
<text x="249.6" y="105.7" transform="rotate(-90 249.6 105.7)">B</text>
<text x="255.5" y="103.6" transform="rotate(-90 255.5 103.6)">1</text>
<text x="256" y="105.7" transform="rotate(-90 256 105.7)">R</text>
<text x="260.6" y="103.6" transform="rotate(-90 260.6 103.6)">3</text>
<text x="261" y="105.7" transform="rotate(-90 261 105.7)">G</text>
<text x="265.7" y="103.6" transform="rotate(-90 265.7 103.6)">4</text>
<text x="266.1" y="105.7" transform="rotate(-90 266.1 105.7)">B</text>
<text x="272" y="103.6" transform="rotate(-90 272 103.6)">1</text>
<text x="272.5" y="105.7" transform="rotate(-90 272.5 105.7)">R</text>
<text x="277.1" y="103.6" transform="rotate(-90 277.1 103.6)">3</text>
<text x="277.5" y="105.7" transform="rotate(-90 277.5 105.7)">G</text>
<text x="282.2" y="103.6" transform="rotate(-90 282.2 103.6)">4</text>
<text x="282.6" y="105.7" transform="rotate(-90 282.6 105.7)">B</text>
<text x="29.5" y="111.2" transform="rotate(-90 29.5 111.2)">2</text>
<text x="46" y="111.2" transform="rotate(-90 46 111.2)">2</text>
<text x="62.5" y="111.2" transform="rotate(-90 62.5 111.2)">2</text>
<text x="79" y="111.2" transform="rotate(-90 79 111.2)">2</text>
<text x="95.5" y="111.2" transform="rotate(-90 95.5 111.2)">2</text>
<text x="112" y="111.2" transform="rotate(-90 112 111.2)">2</text>
<text x="128.5" y="111.2" transform="rotate(-90 128.5 111.2)">2</text>
<text x="145" y="111.2" transform="rotate(-90 145 111.2)">2</text>
<text x="161.5" y="111.2" transform="rotate(-90 161.5 111.2)">2</text>
<text x="178.1" y="111.2" transform="rotate(-90 178.1 111.2)">2</text>
<text x="194.6" y="111.2" transform="rotate(-90 194.6 111.2)">2</text>
<text x="211.1" y="111.2" transform="rotate(-90 211.1 111.2)">2</text>
<text x="227.6" y="111.2" transform="rotate(-90 227.6 111.2)">2</text>
<text x="244.1" y="111.2" transform="rotate(-90 244.1 111.2)">2</text>
<text x="260.6" y="111.2" transform="rotate(-90 260.6 111.2)">2</text>
<text x="277.1" y="111.2" transform="rotate(-90 277.1 111.2)">2</text>
<text x="10.4" y="135.9">C</text>
<text x="285.4" y="135.9">C</text>
<text x="10.4" y="185.9">D</text>
<text x="285.4" y="185.9">D</text>
<text x="35" y="199.9">1</text>
<text x="85" y="199.9">2</text>
<text x="135" y="199.9">3</text>
<text x="185" y="199.9">4</text>
<text x="235" y="199.9">5</text>
<text x="285" y="199.9">6</text>
</g>
<g font-size="1.8" fill="#008484">
<text x="12.8" y="32.1">+5V</text>
<text x="29.3" y="32.1">+5V</text>
<text x="59.7" y="32.1">+5V</text>
<text x="73.7" y="32.1">+5V</text>
<text x="105.5" y="33.4">+5V</text>
<text x="119.4" y="33.4">+5V</text>
<text x="147.4" y="33.4">+5V</text>
<text x="161.3" y="33.4">+5V</text>
<text x="193.1" y="33.4">+5V</text>
<text x="207.1" y="33.4">+5V</text>
<text x="237.5" y="33.4">+5V</text>
<text x="251.5" y="33.4">+5V</text>
<text x="38.7" y="47.8" transform="rotate(-90 38.7 47.8)">OE</text>
<text x="83.2" y="47.8" transform="rotate(-90 83.2 47.8)">OE</text>
<text x="128.9" y="47.8" transform="rotate(-90 128.9 47.8)">OE</text>
<text x="170.8" y="47.8" transform="rotate(-90 170.8 47.8)">OE</text>
<text x="216.5" y="47.8" transform="rotate(-90 216.5 47.8)">OE</text>
<text x="261" y="47.8" transform="rotate(-90 261 47.8)">OE</text>
<text x="20.8" y="53">VCC</text>
<text x="23.5" y="48.8" transform="rotate(-90 23.5 48.8)">SER</text>
<text x="28.6" y="51.3" transform="rotate(-90 28.6 51.3)">SRCLK</text>
<text x="31.1" y="51.3" transform="rotate(-90 31.1 51.3)">SRCLR</text>
<text x="36.2" y="50.1" transform="rotate(-90 36.2 50.1)">RCLK</text>
<text x="43.8" y="53">GND</text>
<text x="52.1" y="51.8">U1</text>
<text x="65.3" y="53">VCC</text>
<text x="67.9" y="48.8" transform="rotate(-90 67.9 48.8)">SER</text>
<text x="73" y="51.3" transform="rotate(-90 73 51.3)">SRCLK</text>
<text x="75.6" y="51.3" transform="rotate(-90 75.6 51.3)">SRCLR</text>
<text x="80.6" y="50.1" transform="rotate(-90 80.6 50.1)">RCLK</text>
<text x="88.3" y="53">GND</text>
<text x="96.6" y="51.8">U2</text>
<text x="111" y="53">VCC</text>
<text x="113.7" y="48.8" transform="rotate(-90 113.7 48.8)">SER</text>
<text x="118.7" y="51.3" transform="rotate(-90 118.7 51.3)">SRCLK</text>
<text x="121.3" y="51.3" transform="rotate(-90 121.3 51.3)">SRCLR</text>
<text x="126.4" y="50.1" transform="rotate(-90 126.4 50.1)">RCLK</text>
<text x="134" y="53">GND</text>
<text x="142.3" y="51.8">U3</text>
<text x="152.9" y="53">VCC</text>
<text x="155.6" y="48.8" transform="rotate(-90 155.6 48.8)">SER</text>
<text x="160.7" y="51.3" transform="rotate(-90 160.7 51.3)">SRCLK</text>
<text x="163.2" y="51.3" transform="rotate(-90 163.2 51.3)">SRCLR</text>
<text x="168.3" y="50.1" transform="rotate(-90 168.3 50.1)">RCLK</text>
<text x="175.9" y="53">GND</text>
<text x="184.2" y="51.8">U4</text>
<text x="198.6" y="53">VCC</text>
<text x="201.3" y="48.8" transform="rotate(-90 201.3 48.8)">SER</text>
<text x="206.4" y="51.3" transform="rotate(-90 206.4 51.3)">SRCLK</text>
<text x="208.9" y="51.3" transform="rotate(-90 208.9 51.3)">SRCLR</text>
<text x="214" y="50.1" transform="rotate(-90 214 50.1)">RCLK</text>
<text x="221.6" y="53">GND</text>
<text x="229.9" y="51.8">U5</text>
<text x="243.1" y="53">VCC</text>
<text x="245.7" y="48.8" transform="rotate(-90 245.7 48.8)">SER</text>
<text x="250.8" y="51.3" transform="rotate(-90 250.8 51.3)">SRCLK</text>
<text x="253.4" y="51.3" transform="rotate(-90 253.4 51.3)">SRCLR</text>
<text x="258.4" y="50.1" transform="rotate(-90 258.4 50.1)">RCLK</text>
<text x="266.1" y="53">GND</text>
<text x="274.4" y="51.8">U6</text>
<text x="23.5" y="59.4" transform="rotate(-90 23.5 59.4)">QA</text>
<text x="26" y="59.4" transform="rotate(-90 26 59.4)">QB</text>
<text x="28.6" y="59.4" transform="rotate(-90 28.6 59.4)">QC</text>
<text x="29.9" y="54.3">74HC595</text>
<text x="31.1" y="59.4" transform="rotate(-90 31.1 59.4)">QD</text>
<text x="33.7" y="59.4" transform="rotate(-90 33.7 59.4)">QE</text>
<text x="36.2" y="59.4" transform="rotate(-90 36.2 59.4)">QF</text>
<text x="38.7" y="59.4" transform="rotate(-90 38.7 59.4)">QG</text>
<text x="41.3" y="59.4" transform="rotate(-90 41.3 59.4)">QH</text>
<text x="46.4" y="59.4" transform="rotate(-90 46.4 59.4)">QH'</text>
<text x="67.9" y="59.4" transform="rotate(-90 67.9 59.4)">QA</text>
<text x="70.5" y="59.4" transform="rotate(-90 70.5 59.4)">QB</text>
<text x="73" y="59.4" transform="rotate(-90 73 59.4)">QC</text>
<text x="74.3" y="54.3">74HC595</text>
<text x="75.6" y="59.4" transform="rotate(-90 75.6 59.4)">QD</text>
<text x="78.1" y="59.4" transform="rotate(-90 78.1 59.4)">QE</text>
<text x="80.6" y="59.4" transform="rotate(-90 80.6 59.4)">QF</text>
<text x="83.2" y="59.4" transform="rotate(-90 83.2 59.4)">QG</text>
<text x="85.7" y="59.4" transform="rotate(-90 85.7 59.4)">QH</text>
<text x="90.8" y="59.4" transform="rotate(-90 90.8 59.4)">QH'</text>
<text x="113.7" y="59.4" transform="rotate(-90 113.7 59.4)">QA</text>
<text x="116.2" y="59.4" transform="rotate(-90 116.2 59.4)">QB</text>
<text x="118.7" y="59.4" transform="rotate(-90 118.7 59.4)">QC</text>
<text x="120" y="54.3">74HC595</text>
<text x="121.3" y="59.4" transform="rotate(-90 121.3 59.4)">QD</text>
<text x="123.8" y="59.4" transform="rotate(-90 123.8 59.4)">QE</text>
<text x="126.4" y="59.4" transform="rotate(-90 126.4 59.4)">QF</text>
<text x="128.9" y="59.4" transform="rotate(-90 128.9 59.4)">QG</text>
<text x="131.4" y="59.4" transform="rotate(-90 131.4 59.4)">QH</text>
<text x="136.5" y="59.4" transform="rotate(-90 136.5 59.4)">QH'</text>
<text x="155.6" y="59.4" transform="rotate(-90 155.6 59.4)">QA</text>
<text x="158.1" y="59.4" transform="rotate(-90 158.1 59.4)">QB</text>
<text x="160.7" y="59.4" transform="rotate(-90 160.7 59.4)">QC</text>
<text x="162" y="54.3">74HC595</text>
<text x="163.2" y="59.4" transform="rotate(-90 163.2 59.4)">QD</text>
<text x="165.7" y="59.4" transform="rotate(-90 165.7 59.4)">QE</text>
<text x="168.3" y="59.4" transform="rotate(-90 168.3 59.4)">QF</text>
<text x="170.8" y="59.4" transform="rotate(-90 170.8 59.4)">QG</text>
<text x="173.4" y="59.4" transform="rotate(-90 173.4 59.4)">QH</text>
<text x="178.4" y="59.4" transform="rotate(-90 178.4 59.4)">QH'</text>
<text x="201.3" y="59.4" transform="rotate(-90 201.3 59.4)">QA</text>
<text x="203.8" y="59.4" transform="rotate(-90 203.8 59.4)">QB</text>
<text x="206.4" y="59.4" transform="rotate(-90 206.4 59.4)">QC</text>
<text x="207.7" y="54.3">74HC595</text>
<text x="208.9" y="59.4" transform="rotate(-90 208.9 59.4)">QD</text>
<text x="211.5" y="59.4" transform="rotate(-90 211.5 59.4)">QE</text>
<text x="214" y="59.4" transform="rotate(-90 214 59.4)">QF</text>
<text x="216.5" y="59.4" transform="rotate(-90 216.5 59.4)">QG</text>
<text x="219.1" y="59.4" transform="rotate(-90 219.1 59.4)">QH</text>
<text x="224.2" y="59.4" transform="rotate(-90 224.2 59.4)">QH'</text>
<text x="245.7" y="59.4" transform="rotate(-90 245.7 59.4)">QA</text>
<text x="248.3" y="59.4" transform="rotate(-90 248.3 59.4)">QB</text>
<text x="250.8" y="59.4" transform="rotate(-90 250.8 59.4)">QC</text>
<text x="253.4" y="59.4" transform="rotate(-90 253.4 59.4)">QD</text>
<text x="253.4" y="54.3">74HC595</text>
<text x="255.9" y="59.4" transform="rotate(-90 255.9 59.4)">QE</text>
<text x="258.4" y="59.4" transform="rotate(-90 258.4 59.4)">QF</text>
<text x="261" y="59.4" transform="rotate(-90 261 59.4)">QG</text>
<text x="263.5" y="59.4" transform="rotate(-90 263.5 59.4)">QH</text>
<text x="268.6" y="59.4" transform="rotate(-90 268.6 59.4)">QH'</text>
<text x="14" y="96.9">+5V</text>
<text x="35.6" y="135">+5V</text>
<text x="45.8" y="135">+5V</text>
<text x="55.9" y="135">+5V</text>
<text x="66.1" y="135">+5V</text>
<text x="76.3" y="135">+5V</text>
<text x="86.4" y="135">+5V</text>
<text x="40" y="145.8">C1</text>
<text x="40.2" y="148.1">100n</text>
<text x="50.1" y="145.8">C2</text>
<text x="50.4" y="148.1">100n</text>
<text x="60.3" y="145.8">C3</text>
<text x="60.5" y="148.1">100n</text>
<text x="70.4" y="145.8">C4</text>
<text x="70.7" y="148.1">100n</text>
<text x="80.6" y="145.8">C5</text>
<text x="80.8" y="148.1">100n</text>
<text x="90.8" y="145.8">C6</text>
<text x="91" y="148.1">100n</text>
</g>
</svg>
